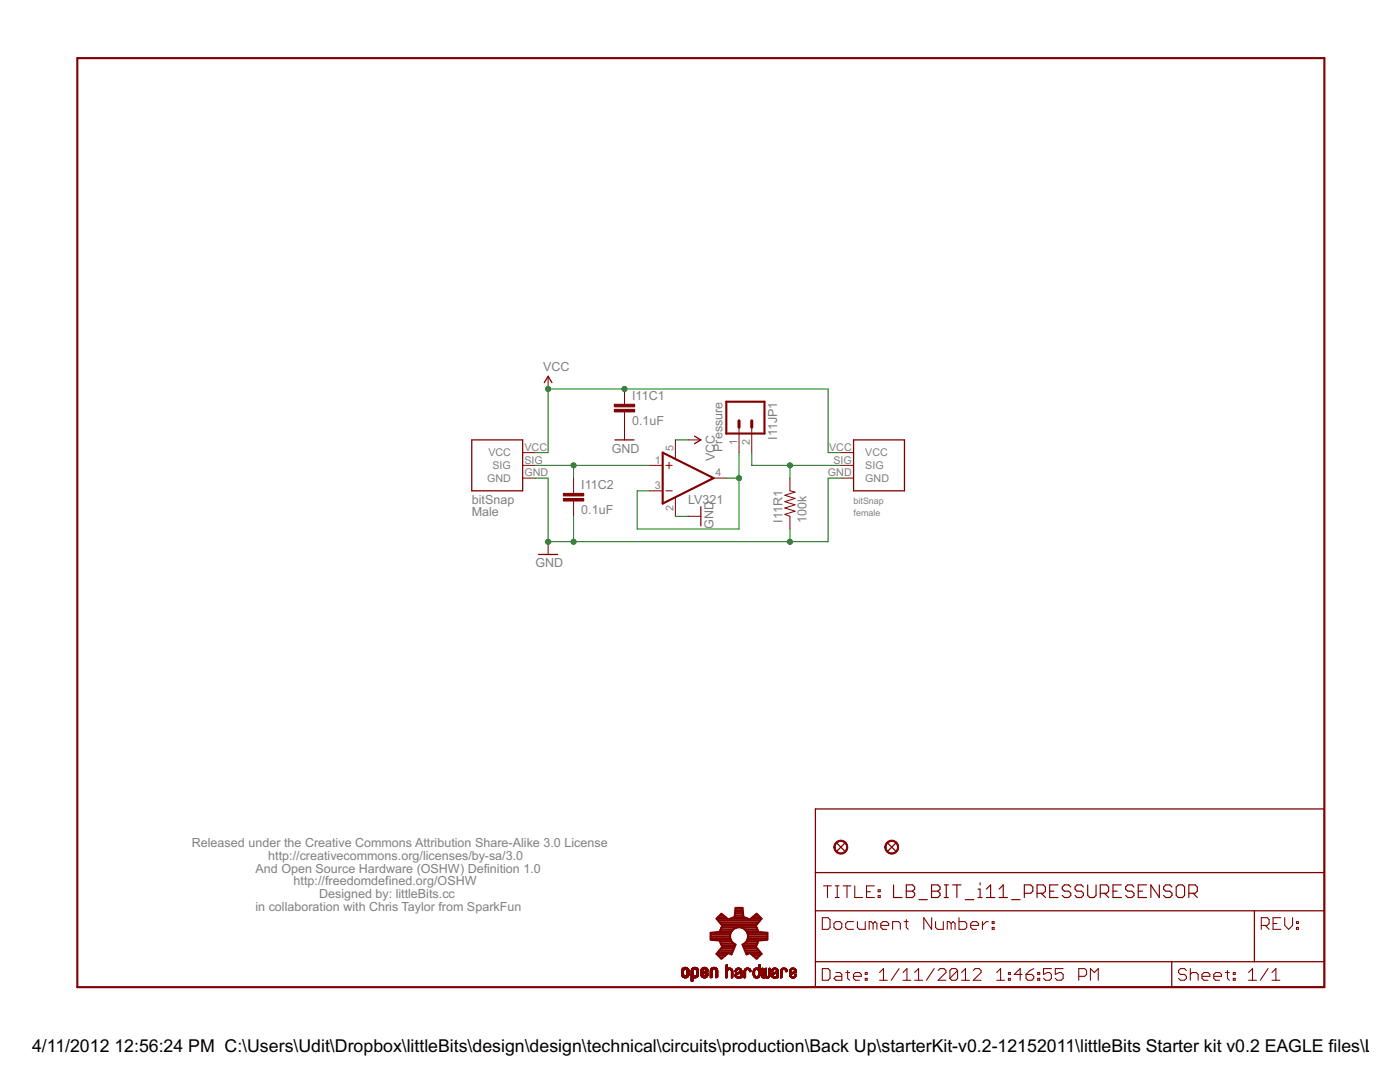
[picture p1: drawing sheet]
<svg xmlns="http://www.w3.org/2000/svg" width="279mm" height="216mm" viewBox="0 0 279 216" stroke-linecap="round" stroke-linejoin="round" font-family="sans-serif">
<g fill="none" stroke="#800000" stroke-width=".25">
<path d="M108.6 76.3l.8-1.2 .8 1.2M94.1 87.8h10.2v10.1h-10.2zM122.7 87.8h3.8M138.6 87l1.3 .8-1.3 .7M170.3 87.8h10.2v10.1h-10.2zM107.5 110.6h3.8M139.9 101.1v3.8M162.7 161.4h101.6v35.6h-101.6zM162.7 174.1h101.6M167 168.3l1.6 1.5M168.6 168.3l-1.6 1.5M177.2 168.3l1.5 1.5"/>
<path d="M178.7 168.3l-1.5 1.5M162.7 181.7h101.6M162.7 191.9h101.6M233.8 191.9v5.1M250.3 181.7v10.2"/>
</g>
<g fill="none" stroke="#800000" stroke-width=".2">
<path d="M109.4 75.1v2.5M124.6 77.6v3.1M104.3 90.3h2.5M104.3 92.9h2.5M104.3 95.4h2.5M114.5 95.4v3M114.5 100v3M124.6 82.2v5.6M129.7 92.9h2.5M129.7 97.9h2.5M132.9 92.9h1.3M132.9 97.9h1.3"/>
<path d="M133.5 92.2v1.3M134.8 87.8v3.7M134.8 99.3v3.7M137.3 87.8h2.6M142.4 95.4h2.5M147.5 85.2v5.1M150 85.2v5.1M157.6 95.4v2.5l1.1 .3-2.1 .6 2.1 .7-2.1 .6 2.1 .6-2.1 .7 2.1 .6-2.1 .6 1 .4v2.6M167.8 90.3h2.5M167.8 92.9h2.5M167.8 95.4h2.5M109.4 108.1v2.5"/>
<path d="M137.3 103h2.6M136 194.5h.5M136 194.4h.4M136 194.3h.4M136 194.2h.4M136 194.1h.4M136 194h.4M136 193.9h.4M136 193.8h.4M136 193.7h.4M136.1 194.6h.4M136.1 193.6h.4"/>
<path d="M136.1 193.5h.4M136.1 194.7h1.3M136.1 194.7h.5M136.1 193.4h1.3M136.1 194.8h1.3M136.1 193.3l1.3 .1M136.2 194.9h1.2M136.2 193.3h1.2M136.2 194.9h1.1M136.2 193.2h1.1M136.3 195h.9M136.3 193.1h.9"/>
<path d="M136.4 193.1h.8M136.4 195.1h.7M136.5 193.6h-.5M136.5 195.1h.5M136.5 193h.5M136.6 193.5h-.5M136.7 193.4h-.6M136.9 193.4h.5M136.9 193.5h.6M137 194.6h.5M137 193.5h.5M137.1 193.6h.4"/>
<path d="M137.1 194.5h.4M137.1 194.4h.4M137.1 194.3h.4M137.1 194.2h.4M137.1 194.1h.4M137.1 194h.4M137.1 193.9h.4M137.1 193.8h.4M137.1 193.7h.4M137.5 194.7h-.6M137.5 194.5h-.4M137.9 195.8h.3"/>
<path d="M137.9 195.7h.4M137.9 195.6h.4M137.9 195.5h.4M137.9 195.4h.4M137.9 195.3h.4M137.9 195.2h.4M137.9 194.9h1.3M137.9 194.8h1.4M137.9 194.7l1.4 .1M137.9 194.7h.6M137.9 194.6h.5M137.9 194.5h.5"/>
<path d="M137.9 194.5h.4M137.9 194.4h.4M137.9 194.3h.4M137.9 194.2h.4M137.9 194.1h.4M137.9 194h.4M137.9 193.9h.4M137.9 193.8h.4M137.9 193.7h.4M138 195.8h.1M138 193.4h1.3M138.1 193.3h1.2"/>
<path d="M138.1 193.3h1.1M138.2 193.2h1M138.3 193.1h.8M138.3 195.7h-.4M138.4 195.1h-.5M138.4 193.6h-.5M138.4 193.5h-.4M138.5 195.1h.4M138.5 193h.4M138.5 193.5h-.5M138.6 193.4h-.6M138.8 193.4h.5"/>
<path d="M138.9 194.7h.5M138.9 193.5h.5M138.9 194.6h.5M139 193.6h.4M139 194.5h.4M139 195.1h-1.1M139 194.4h.4M139 194.3h.4M139 194.2h.4M139 194.1h.4M139 194h.4M139 193.9h.4"/>
<path d="M139 193.8h.4M139 193.7h.4M139.1 195l-1.2 .1M139.2 195h-1.3M139.3 194.9h-1.4M139.3 194.8h-1.4M139.4 194.6h-.4M139.9 194.6h.4M139.9 194.5h.4M139.9 193.9l.4 .1M139.9 193.9h.3M139.9 193.8h.3"/>
<path d="M139.9 193.7h.4M139.9 193.6h.4M139.9 194.7h.5M139.9 194.6h.5M139.9 194.7h1.3M140 194.8h1.2M140 193.4h1.2M140 194.9h1.2M140 193.3h1.2M140 193.3h1.1M140.1 194.9h1M140.1 195h1"/>
<path d="M140.1 193.2h1M140.2 195h.8M140.2 193.1h.8M140.3 195.1h.6M140.3 193.7h-.4M140.3 194.4h-.4M140.3 193.5h-.4M140.4 194.4h-.5M140.4 193h.4M140.4 195.1h.4M140.4 193.5h-.5M140.5 193.9h.8"/>
<path d="M140.5 193.4h-.6M140.5 194.3l-.6 .1M140.6 193.8h.7M140.6 194.3h-.7M140.7 193.8h.6M140.7 193.4h.6M140.7 194.2h-.8M140.8 194.7h.5M140.8 193.5h.5M140.8 194.6h.5M140.8 193.7h.5M140.9 194.6h.4"/>
<path d="M140.9 194.2h-1M140.9 193.6h.4M140.9 194.5h.4M140.9 193.7h.4M140.9 194.4h.4M140.9 194.1h-1M141 194.1h-1.1M141.1 194.3h.2M141.1 194.2h.2M141.2 194l-1.3 .1M141.3 194h-1.4M141.3 193.9l-1 .1"/>
<path d="M141.8 194.9h.4M141.8 194.8h.4M141.8 194.7h.4M141.8 194.6h.4M141.8 194.5h.4M141.8 194.4h.4M141.8 194.3h.4M141.8 194.2h.4M141.8 194.1h.4M141.8 194h.4M141.8 193.9h.4M141.8 193.8h.4"/>
<path d="M141.8 193.7h.4M141.8 195.1h.2M141.8 195.1h.1M141.8 193.4h1.4M141.9 193.3l1.3 .1M141.9 193.3h1.2M141.9 193.3h1.1M142 193.2h1M142.1 193.1h.8M142.1 195l-.3 .1M142.2 195h-.4M142.2 193.6h-.4"/>
<path d="M142.2 193.5h-.4M142.3 193h.4M142.3 193.5h-.5M142.4 193.4h-.6M142.6 193.4h.6M142.7 193.5h.5M142.8 193.5h.4M142.8 193.6h.4M142.8 195h.4M142.8 194.9h.4M142.8 194.8h.4M142.8 194.7h.4"/>
<path d="M142.8 194.6h.4M142.8 194.5h.4M142.8 194.4h.4M142.8 194.3h.4M142.8 194.2h.4M142.8 194.1h.4M142.8 194h.4M142.8 193.9h.4M142.8 193.8h.4M142.8 193.7h.4M142.9 195.1h.1M143.1 195.1h-.2"/>
<path d="M143.2 195l-.4 .1M144.9 194.9h.3M144.9 194.8h.3M144.9 194.7h.3M144.9 194.6h.3M144.9 194.5h.3M144.9 194.4h.3M144.9 194.3h.3M144.9 194.2h.3M144.9 194.1h.3M144.9 194h.3M144.9 193.9h.3"/>
<path d="M144.9 193.8h.3M144.9 193.7h.3M144.9 193.6h.4M144.9 193.4h1.2M144.9 193.3l1.2 .1M144.9 193.3h1.1M144.9 193.2l1 .1M144.9 193.2h.3M144.9 193.1h.3M144.9 193h.3M144.9 192.9h.3M144.9 192.8h.3"/>
<path d="M144.9 192.7h.3M144.9 192.6h.3M145 192.5h.2M145 195.1h-.1M145.1 195.1h-.2M145.2 195l-.3 .1M145.2 195h-.3M145.2 193.6l-.3 .1M145.3 193.2h.6M145.3 193.5h-.4M145.5 193.5h-.6M145.5 193.1h.1"/>
<path d="M145.7 193.5h.5M145.8 193.5h.4M145.9 193.6h.3M145.9 193.7h.3M146 195h.2M146 194.9h.2M146 194.8h.2M146 194.7h.2M146 194.6h.2M146 194.5h.2M146 194.4h.2M146 194.3h.2"/>
<path d="M146 194.2h.2M146 194.1h.2M146 194h.2M146 193.9h.2M146 193.8h.2M146 195.2h.1M146.1 195.1h-.1M146.1 193.4h-1.2M146.2 195.1h-.2M146.2 195h-.2M146.7 194.8h.4M146.7 194.7l.3 .1"/>
<path d="M146.7 194.7h.3M146.7 194.6h.3M146.7 194.5h.3M146.7 193.9h.1M146.7 193.8h.3M146.7 193.7h.3M146.7 194.9h.9M146.7 193.6h.4M146.8 194.9h.8M146.8 195h.8M146.8 193.4h1.2M146.9 195h.7"/>
<path d="M146.9 193.4h1M146.9 195.1h.7M147 193.9h-.3M147 193.3h.8M147 193.8h-.3M147 194.6h-.3M147 195.1h.6M147 193.7h-.3M147 193.6l-.3 .1M147.1 194.5h-.4M147.1 194.1h1M147.1 193.2h.6"/>
<path d="M147.1 195.2h.4M147.2 194.1h.9M147.2 193.5h-.5M147.2 194.4h-.5M147.3 194.4h-.6M147.3 194.1h.8M147.3 195.2h.1M147.3 193.5h-.5M147.3 193.1h.2M147.4 194h.7M147.4 194.3l-.6 .1M147.5 193.5h.5"/>
<path d="M147.5 194.3h-.7M147.5 194h.6M147.6 193.9h.5M147.6 193.5h.4M147.6 194.2h-.7M147.7 193.6h.3M147.7 193.6l.4 .1M147.7 193.8h.4M147.7 194.2h.4M147.7 193.7h.4M147.8 195.1h.1M147.8 195h.3"/>
<path d="M147.8 194.9h.3M147.8 194.8h.3M147.8 194.7h.3M147.8 194.6h.3M147.8 194.5h.3M147.8 194.4h.3M147.8 194.3h.3M147.8 193.8h.3M148 195.1h-.2M148.1 194.2h-1.2M148.5 195h.3M148.5 194.9h.3"/>
<path d="M148.5 194.8h.3M148.5 194.7h.3M148.5 194.6h.3M148.5 194.5h.3M148.5 194.4h.3M148.5 194.3h.3M148.5 194.2h.3M148.5 194.1h.3M148.5 194h.3M148.5 193.9h.3M148.5 193.8h.3M148.5 193.7h.3"/>
<path d="M148.5 195.2h.1M148.7 193.4h1M148.7 195.1h-.2M148.8 195.1h-.3M148.8 193.3h.8M148.8 195l-.3 .1M148.8 193.8h-.3M148.9 193.6l-.4 .1M148.9 193.6h-.4M148.9 193.2h.6M148.9 193.5h-.3M149.1 193.5h-.5"/>
<path d="M149.1 193.1h.1M149.3 193.5h.5M149.4 193.5h.4M149.5 193.6h.3M149.5 193.7h.4M149.6 193.7h.3M149.6 193.8h.2M149.8 193.4h-1.2M149.8 193.9h-.2M149.9 193.8h-.3M150.3 194.5h.3M150.3 194.4h.3"/>
<path d="M150.3 194.3h.3M150.3 194.2h.3M150.3 194.1h.3M150.3 194h.3M150.3 193.9h.3M150.3 193.8h.3M150.3 194.6h.3M150.3 194.7l.4 .1M150.3 194.7h.4M150.4 193.6h.3M150.4 194.8h.4M150.4 194.9h1.2"/>
<path d="M150.5 194.9h1.1M150.5 193.4h1.2M150.5 195h1M150.6 193.3h1.1M150.6 195.1h.8M150.6 193.7h-.3M150.7 193.6h-.4M150.7 195.1h.6M150.7 193.2h.6M150.8 193.5h-.4M150.8 195.2h.4M150.9 193.5h-.5"/>
<path d="M150.9 195.2h.1M150.9 193.1h.1M151 195.2h.1M151.1 193.5h.6M151.2 194.8h.4M151.2 193.5h.5M151.3 193.6h.4M151.3 194.7h.4M151.4 194.6h.3M151.4 193.7h.3M151.4 193.2h.3M151.4 194.5h.3"/>
<path d="M151.4 194.4h.3M151.4 194.3h.3M151.4 194.2h.3M151.4 194.1h.3M151.4 194h.3M151.4 193.9h.3M151.4 193.8h.3M151.4 193.1h.3M151.4 193h.3M151.4 192.9h.3M151.4 192.8h.3M151.4 192.7h.3"/>
<path d="M151.4 192.6h.3M151.5 192.5h.2M151.6 194.8h-.4M151.7 194.7l-.4 .1M151.7 193.4h-1.2M152 194.8h.3M152 194.7h.3M152 194.6h.3M152 194.5h.3M152 194.4h.3M152 194.3h.3M152 194.2h.3"/>
<path d="M152 194.1h.3M152 194h.3M152 193.9h.3M152 193.8h.3M152 193.7h.3M152 193.6h.3M152 193.5h.3M152 193.4h.3M152 193.3h.3M152 194.9h1.6M152.1 195h1.5M152.1 195h1.4"/>
<path d="M152.1 193.2h.2M152.1 195.1h1.4M152.2 195.1h.5M152.3 195.2h.3M152.5 195.2h.1M152.6 194.8h.5M152.6 194.8h.4M152.7 194.7h.3M152.7 194.6h.3M152.7 194.5h.3M152.7 194.4h.3M152.7 194.3h.3"/>
<path d="M152.7 194.2h.3M152.7 194.1h.3M152.7 194h.3M152.7 193.9h.3M152.7 193.8h.3M152.7 193.7h.3M152.7 193.6h.3M152.7 193.5h.3M152.7 193.4h.3M152.7 193.3h.3M152.8 193.2h.2M152.9 195.1h.5"/>
<path d="M153 195.2h.3M153.3 194.8h.3M153.3 194.7h.3M153.4 194.7h.2M153.4 194.6h.2M153.4 194.5h.2M153.4 194.4h.2M153.4 194.3h.2M153.4 194.2h.2M153.4 194.1h.2M153.4 194h.2M153.4 193.9h.2"/>
<path d="M153.4 193.8h.2M153.4 193.7h.2M153.4 193.6h.2M153.4 193.5h.2M153.4 193.4h.2M153.4 193.3h.2M153.5 193.2h.1M153.9 194.8h.4M153.9 194.7l.4 .1M153.9 194.7h.4M153.9 194.6h.4M153.9 194.5h.4"/>
<path d="M153.9 193.9h.2M153.9 193.7h.4M154 194.8h.4M154 193.7h.3M154 194.9h.8M154.1 195h.7M154.1 194.3h.6M154.1 193.4h1.1M154.1 195h.8M154.2 195.1h.7M154.2 193.9h-.3M154.2 193.3h.9"/>
<path d="M154.2 193.8h-.3M154.3 195.1h.5M154.3 193.3h.7M154.3 193.6l-.3 .1M154.3 194.1h1M154.3 194.5h-.4M154.3 193.6h-.3M154.3 193.2h.6M154.4 195.2h.4M154.4 194.1h.9M154.4 193.5h-.4M154.4 194.4h-.4"/>
<path d="M154.5 194.4h-.5M154.5 194.1h.8M154.5 193.5h-.5M154.6 193.1h.1M154.6 194h.7M154.7 194.3l-.7 .1M154.7 193.5h.5M154.8 194h.5M154.9 193.5h.4M154.9 193.9h.4M154.9 194.2h-.8M154.9 193.6h.4"/>
<path d="M155 193.6h.3M155 193.8h.3M155 193.7h.3M155 195.1h.2M155 195h.3M155 194.9h.3M155 194.8h.3M155 194.7h.3M155 194.6h.3M155 194.5h.3M155 194.4h.3M155 194.3h.3"/>
<path d="M155 194.2h.3M155 195.2h.1M155.3 195.1h-.3M155.3 195h-.3M155.3 194.2h-1.1M155.8 195h.2M155.8 194.9h.2M155.8 194.8h.2M155.8 194.7h.2M155.8 194.6h.2M155.8 194.5h.2M155.8 194.4h.2"/>
<path d="M155.8 194.3h.2M155.8 194.2h.2M155.8 194.1h.2M155.8 194h.2M155.8 193.9h.2M155.8 193.8h.2M155.8 193.7h.3M155.8 193.6h.3M155.8 195.2h.1M155.9 195.1h-.1M155.9 193.4h1.1M156 193.3h.9"/>
<path d="M156 195.1h-.2M156 195l-.2 .1M156.1 193.7h-.3M156.1 193.3h.7M156.1 193.2h.6M156.2 193.6h-.4M156.2 193.5h-.4M156.4 193.5h-.5M156.4 193.1h.1M156.5 193.5h.6M156.7 193.5h.4M156.7 193.6h.4"/>
<path d="M156.8 193.6h.3M156.8 193.7h.3M156.8 193.8h.3M157 193.4h-1.1M157.1 193.9h-.3M157.1 193.8h-.3M157.6 194.6h.3M157.6 194.5h.3M157.6 194.1h1.1M157.6 194.1h.3M157.6 194h.3M157.6 193.9h.3"/>
<path d="M157.6 193.8h.3M157.6 193.7h.3M157.6 194.7h.4M157.6 194.7h.3M157.6 193.6h.3M157.6 194.8h.4M157.6 194.8h.5M157.7 194.9h1.1M157.7 193.4h1.1M157.8 195h.9M157.8 193.4h1M157.8 193.3h.9"/>
<path d="M157.9 195.1h.7M157.9 193.3h.7M157.9 194.5h-.3M157.9 195.1h.6M158 193.6h-.4M158 193.2h.5M158 194.4h-.4M158 193.5h-.4M158.1 195.2h.4M158.1 194.4h-.5M158.2 193.5h-.6M158.2 193.1h.1"/>
<path d="M158.2 195.2h.1M158.2 194h.7M158.3 194.3l-.7 .1M158.3 194.3h-.7M158.3 193.5h.6M158.4 193.9h.5M158.5 194.8h.3M158.5 194.2h-.9M158.5 193.5h.4M158.5 194.8h.4M158.5 193.8h.4M158.5 193.6h.4"/>
<path d="M158.6 194.2h-1M158.6 193.6h.3M158.6 194.6h.3M158.6 193.7h.3M158.6 193.8h.3M158.7 194.5h.2M158.7 194.4h.2M158.7 194.1h-.7M158.8 194.4h.1M158.9 194l-.8 .1M158.9 194.7h-.3M158.9 193.9l-.6 .1"/>
</g>
<g fill="#800000" stroke="#800000" stroke-width=".2">
<path d="M122.6 81.7h4.1v.5h-4.1z"/>
<path d="M122.6 80.7h4.1v.5h-4.1z"/>
<path d="M112.4 99.5h4.1v.5h-4.1z"/>
<path d="M112.4 98.4h4.1v.6h-4.1z"/>
</g>
<path d="M15.4 11.6h248.9v185.4h-248.9zM132.2 90.3l10.2 5.1-10.2 5.1zM144.9 80.2h7.7v6.3h-7.7z" fill="none" stroke="#800000" stroke-width=".42"/>
<path d="M147.5 84v1.2M150 84v1.2" fill="none" stroke="#800000" stroke-width=".61"/>
<g fill="none" stroke="#800000" stroke-width=".21">
<path d="M164.4 176.8h1.5M165.1 176.8v2.3M166.7 176.8h.8M166.7 179.1h.8M167.1 176.8v2.3M168.3 176.8h1.5M169 176.8v2.3M170.6 176.8v2.3h1.5M172.9 177.9h.8M174.5 176.8h-1.6v2.3h1.6M175.3 178.7h.4v.4h-.4zM175.3 177.5h.4v.4h-.4z"/>
<path d="M164.1 183.1h1.2l.4 .4v1.6l-.4 .3h-1.2zM164.1 193.3h1.2l.4 .4v1.5l-.4 .4h-1.2zM166.4 184.3l.4-.4h.8l.4 .4v.8l-.4 .3h-.8l-.4-.3zM166.8 194.1h.8l.4 .3v1.2h-1.2l-.4-.4 .4-.4h1.2M168.8 194.1h.8M169.2 193.7v1.5l.4 .4M170.3 194.8h1.6v-.4l-.4-.3h-.8l-.4 .3v.8l.4 .4h.8M170.3 183.9h-1.1l-.4 .4v.8l.4 .3h1.1M171.1 183.9v1.2l.4 .3h1.2v-1.5M172.7 195.2h.4v.4h-.4zM172.7 194.1h.4v.3h-.4zM174.2 184.3l-.4-.4h-.3v1.5"/>
<path d="M174.2 184.3v1.1M174.2 184.3l.4-.4 .4 .4v1.1M175.5 195.6h1.6M175.5 194.1l.8-.8v2.3M175.8 184.7h1.6v-.4l-.4-.4h-.8l-.4 .4v.8l.4 .3h.8M178.1 185.4v-1.5h1.2l.4 .4v1.1M179.4 193.3l-1.5 2.3M180.2 195.6h1.6M180.2 194.1l.8-.8v2.3M180.5 183.9h.8M180.9 183.5v1.6l.4 .3M182.5 195.6h1.6"/>
<path d="M182.5 194.1l.8-.8v2.3M185.9 183.1v2.3l-1.5-2.3v2.3M186.4 193.3l-1.5 2.3M186.7 183.9v1.2l.4 .3h1.2v-1.5M187.2 193.7l.4-.4h.8l.4 .4v.4l-1.6 1.5h1.6M189.8 184.3l-.4-.4h-.4v1.5M189.8 184.3v1.1M189.8 184.3l.4-.4 .4 .4v1.1M191.1 193.7v1.5l-.4 .4h-.8l-.3-.4M191.1 193.7l-.4-.4h-.8l-.3 .4v1.5M191.1 193.7l-1.5 1.5M191.4 183.1v2.3h1.2l.3-.3v-.8l-.3-.4h-1.2"/>
<path d="M191.9 195.6h1.6M191.9 194.1l.8-.8v2.3M193.7 184.7h1.6v-.4l-.4-.4h-.8l-.4 .4v.8l.4 .3h.8M194.2 193.7l.4-.4h.8l.4 .4v.4l-1.6 1.5h1.6M196.1 183.9v1.5M197.2 183.9h-.4l-.7 .8M198 185.1h.4v.3h-.4zM198 183.9h.4v.4h-.4zM198.9 195.6h1.6M198.9 194.1l.8-.8v2.3M201.3 195.2h.3v.4h-.3zM201.3 194.1h.3v.3h-.3z"/>
<path d="M204 194.4h-1.6l1.2-1.1v2.3M204.8 194.4h1.1l.4 .4v.4l-.4 .4h-.8l-.3-.4zM206.3 193.3l-.8 .4-.7 .7M207.1 195.2h.4v.4h-.4zM207.1 194.1h.4v.3h-.4zM209.8 193.3h-1.5v1.1l.7-.3h.4l.4 .3v.8l-.4 .4h-.7l-.4-.4M212.2 193.3h-1.6v1.1l.8-.3h.4l.4 .3v.8l-.4 .4h-.8l-.4-.4M215.3 194.8h1.2l.4-.4v-.7l-.4-.4h-1.2v2.3M217.6 195.6v-2.3l.8 .8 .8-.8v2.3M236.8 193.7l-.4-.4h-.8l-.4 .4v.4l.4 .3h.8l.4 .4v.4l-.4 .4h-.8l-.4-.4M237.6 194.4l.3-.3h.8l.4 .3v1.2M237.6 193.3v2.3"/>
<path d="M239.9 194.8h1.5v-.4l-.3-.3h-.8l-.4 .3v.8l.4 .4h.8M242.2 194.8h1.6v-.4l-.4-.3h-.8l-.4 .3v.8l.4 .4h.8M244.6 194.1h.7M245 193.7v1.5l.3 .4M246.1 195.2h.4v.4h-.4zM246.1 194.1h.4v.3h-.4zM249.2 195.6h1.5M249.2 194.1l.8-.8v2.3M251.7 184.7h1.2l.4-.4v-.8l-.4-.4h-1.2v2.3M252.5 184.7l.8 .7M253.1 193.3l-1.6 2.3M253.9 195.6h1.5"/>
<path d="M253.9 194.1l.7-.8v2.3M254.1 184.3h.7M255.6 183.1h-1.5v2.3h1.5M256.4 183.1v1.6l.8 .7 .8-.7v-1.6M258.7 185.1h.4v.3h-.4zM258.7 183.9h.4v.4h-.4z"/>
</g>
<g fill="none" stroke="#800000" stroke-width=".23">
<path d="M178.3 176.6v2.5h1.7M180.9 176.6h1.2l.4 .4v.4l-.4 .4 .4 .4v.5l-.4 .4h-1.2zM180.9 177.8h1.2M183.4 179.5h1.7M185.9 176.6h1.3l.4 .4v.4l-.4 .4 .4 .4v.5l-.4 .4h-1.3zM185.9 177.8h1.3M188.4 179.1h.9M188.4 176.6h.9M188.8 176.6v2.5M190.1 176.6h1.7M191 176.6v2.5M192.6 179.5h1.7"/>
<path d="M195.2 179.1h.8M195.2 177.4h.4v1.7M195.6 176.1v.5M196.8 179.1h1.7M196.8 177.4l.9-.8v2.5M199.4 179.1h1.7M199.4 177.4l.8-.8v2.5M201.9 179.5h1.7M204.4 178.2h1.3l.4-.4v-.8l-.4-.4h-1.3v2.5M207 178.2h1.2l.4-.4v-.8l-.4-.4h-1.2v2.5M207.8 178.2l.8 .9M209.5 177.8h.8"/>
<path d="M211.2 176.6h-1.7v2.5h1.7M213.7 177l-.4-.4h-.9l-.4 .4v.4l.4 .4h.9l.4 .4v.5l-.4 .4h-.9l-.4-.4M216.2 177l-.4-.4h-.9l-.4 .4v.4l.4 .4h.9l.4 .4v.5l-.4 .4h-.9l-.4-.4M217.1 176.6v2.1l.4 .4h.8l.4-.4v-2.1M219.6 178.2h1.3l.4-.4v-.8l-.4-.4h-1.3v2.5M220.4 178.2l.9 .9M222.1 177.8h.8M223.8 176.6h-1.7v2.5h1.7M226.3 177l-.4-.4h-.8l-.5 .4v.4l.5 .4h.8l.4 .4v.5l-.4 .4h-.8l-.5-.4M227.2 177.8h.8M228.8 176.6h-1.6v2.5h1.6M231.4 176.6v2.5l-1.7-2.5v2.5"/>
<path d="M233.9 177l-.4-.4h-.9l-.4 .4v.4l.4 .4h.9l.4 .4v.5l-.4 .4h-.9l-.4-.4M234.7 177l.5-.4h.8l.4 .4v1.7l-.4 .4h-.8l-.5-.4zM237.3 178.2h1.2l.5-.4v-.8l-.5-.4h-1.2v2.5M238.1 178.2l.9 .9"/>
</g>
<g fill="#800000" stroke="#800000" stroke-width=".2">
<path d="M166.8 168.1a1.4 1.4 0 0 1 2.2 .2 1.4 1.4 0 0 1-.8 2.1 1.4 1.4 0 0 1-1.8-1.4h.3a1.15 1.15 0 0 1 1.6-1 1.15 1.15 0 0 1 .3 1.9 1.15 1.15 0 0 1-1.9-.6v-.3h-.3z" fill-rule="evenodd"/>
<path d="M177 168.1a1.4 1.4 0 0 1 2.2 .2 1.4 1.4 0 0 1-.9 2.1 1.4 1.4 0 0 1-1.7-1.4h.2a1.15 1.15 0 0 1 1.6-1 1.15 1.15 0 0 1 .3 1.9 1.15 1.15 0 0 1-1.8-.6l-.1-.3h-.2z" fill-rule="evenodd"/>
</g>
<g fill="none" stroke="#800000" stroke-width=".38">
<path d="M141.8 187.2h4M141.8 186.9h3.9M141.8 186.5h3.9M141.8 186.2h4M142.2 187.6h3.7M143 190.4h2.2M143 183.4h2.2M143.3 190h2.9M143.3 183h1.5M143.3 183.7h8.4M143.3 190.7h1.4M143.6 189.7h2.7"/>
<path d="M143.6 184.1h7.8M143.6 182.7h.8M143.7 191.1h.6M143.7 185.8h2.3M143.7 187.9h2.4M143.8 185.5h2.5M143.8 189.3h2.7M143.8 188.3h2.6M143.9 184.4h7.2M144 185.1l-.3 .8-1.9 .2v1.4l1.9 .2 .5 1.2-1.2 1.4M144 185.1h3M144 188.6h2.7"/>
<path d="M144.1 189h2.5M144.1 184.8h6.7M145.6 183.4h3.7M145.7 186.5a1.76 1.76 0 0 0 1.1 2l-.8 2-.6-.4-1.4 1.2-1-1M145.7 186.5a1.79 1.79 0 0 1 2-1.5 1.79 1.79 0 0 1 1.6 1.8M145.8 190.4h.2M146.5 183h1.9M146.6 182.7h1.7M146.7 182.3h1.6M146.7 182h1.6M146.7 181.6h1.5M146.8 181.3h1.4"/>
<path d="M148 185.1h3M148.2 188.6h2.8M148.4 189h2.5M148.5 189.3h2.7M148.5 188.3h2.7M148.6 185.5h2.6M148.7 189.7h2.7M148.8 190h2.9M148.9 187.9h2.4M148.9 190.4h.3M148.9 185.8h2.4M149.1 187.6h3.7"/>
<path d="M149.1 186.2h4.1M149.2 187.2h4M149.2 186.5h4M149.3 186.9h3.9M149.3 186.8l-.2 .9-.9 .8 .8 2 .6-.4 1.4 1.2 1-1M149.7 183.4h2.3M149.8 190.4h2.2M150.2 183h1.5M150.2 190.7h1.4M150.6 182.7h.8M150.7 191.1h.6M150.8 184.7l.2 .4"/>
<path d="M150.8 184.7l1.2-1.4-1-1-1.4 1.2-1.2-.5-.2-1.9h-1.4l-.2 1.9-1.2 .5-1.4-1.2-1 1 1.2 1.4-.2 .4M151 185.1l.3 .8 1.9 .2v1.4l-1.9 .2-.5 1.2 1.2 1.4"/>
</g>
<path d="M106.8 90.3h2.6v-12.7h55.9v12.7h2.5M106.8 95.4h2.6v12.7h55.9v-12.7h2.5M106.8 92.9h22.9M114.5 92.9v2.5M134.8 87.8h2.5M144.9 95.4h2.6M147.5 90.3v15.3h-20.3v-7.7h2.5M150 90.3v2.6h17.8M157.6 92.9v2.5M114.5 103v5.1M134.8 103h2.5M157.6 105.6v2.5" fill="none" stroke="#008000" stroke-width=".2"/>
<g fill="#008000" stroke="#008000" stroke-width=".2">
<circle cx="124.6" cy="77.6" r=".51"/>
<circle cx="109.4" cy="77.6" r=".51"/>
<circle cx="147.5" cy="95.4" r=".51"/>
<circle cx="157.6" cy="92.9" r=".51"/>
<circle cx="157.6" cy="108.1" r=".51"/>
<circle cx="114.5" cy="108.1" r=".51"/>
<circle cx="109.4" cy="108.1" r=".51"/>
<circle cx="114.5" cy="92.9" r=".51"/>
</g>
<g font-size="4">
<text x="6.4" y="209.9">4/11/2012</text>
<text x="22.8" y="209.9">12:56:24 PM C:\Users\Udit\Dropbox\littleBits\design\design\technical\circuits\production\Back Up\starterKit-v0.2-12152011\littleBits Starter kit v0.2 EAGLE files\LB_B</text>
</g>
<g font-size="2.8" fill="#808080">
<text x="108.4" y="74.1">VCC</text>
<text x="126.2" y="79.8">I11C1</text>
<text x="126.2" y="84.9">0.1uF</text>
<text x="155.1" y="87.8" transform="rotate(-90 155.1 87.8)">I11JP1</text>
<text x="122.1" y="90.3">GND</text>
<text x="142.7" y="92" transform="rotate(-90 142.7 92)">VCC</text>
<text x="144.2" y="90.2" transform="rotate(-90 144.2 90.2)">Pressure</text>
<text x="94.2" y="100.5">bitSnap</text>
<text x="116" y="97.6">I11C2</text>
<text x="137.3" y="100.5">LV321</text>
<text x="94.2" y="103">Male</text>
<text x="116" y="102.6">0.1uF</text>
<text x="142.4" y="105.6" transform="rotate(-90 142.4 105.6)">GND</text>
<text x="156.2" y="104.3" transform="rotate(-90 156.2 104.3)">I11R1</text>
<text x="161" y="104.3" transform="rotate(-90 161 104.3)">100k</text>
<text x="106.9" y="113.2">GND</text>
<text x="38.3" y="169">Released under the Creative Commons Attribution Share-Alike 3.0 License</text>
<text x="53.5" y="171.6">http://creativecommons.org/licenses/by-sa/3.0</text>
<text x="51" y="174.1">And Open Source Hardware (OSHW) Definition 1.0</text>
<text x="58.6" y="176.7">http://freedomdefined.org/OSHW</text>
<text x="63.7" y="179.2">Designed by: littleBits.cc</text>
<text x="51" y="181.7">in collaboration with Chris Taylor from SparkFun</text>
</g>
<g font-size="2.4" fill="#808080">
<text x="104.7" y="90">VCC</text>
<text x="134.4" y="90" transform="rotate(-90 134.4 90)">5</text>
<text x="147.1" y="88.8" transform="rotate(-90 147.1 88.8)">1</text>
<text x="149.7" y="88.8" transform="rotate(-90 149.7 88.8)">2</text>
<text x="165.5" y="90">VCC</text>
<text x="97.5" y="91.1">VCC</text>
<text x="98.3" y="93.6">SIG</text>
<text x="104.7" y="92.5">SIG</text>
<text x="104.7" y="95">GND</text>
<text x="130.7" y="92.5">1</text>
<text x="142.8" y="95">4</text>
<text x="165.2" y="95">GND</text>
<text x="166.3" y="92.5">SIG</text>
<text x="172.7" y="91.1">VCC</text>
<text x="172.7" y="93.6">SIG</text>
<text x="97.2" y="96.2">GND</text>
<text x="130.7" y="97.6">3</text>
<text x="172.7" y="96.2">GND</text>
<text x="134.4" y="102" transform="rotate(-90 134.4 102)">2</text>
</g>
<g font-size="2" fill="#808080">
<text x="170.3" y="100.5">bitSnap</text>
<text x="170.3" y="103">female</text>
</g>
</svg>
